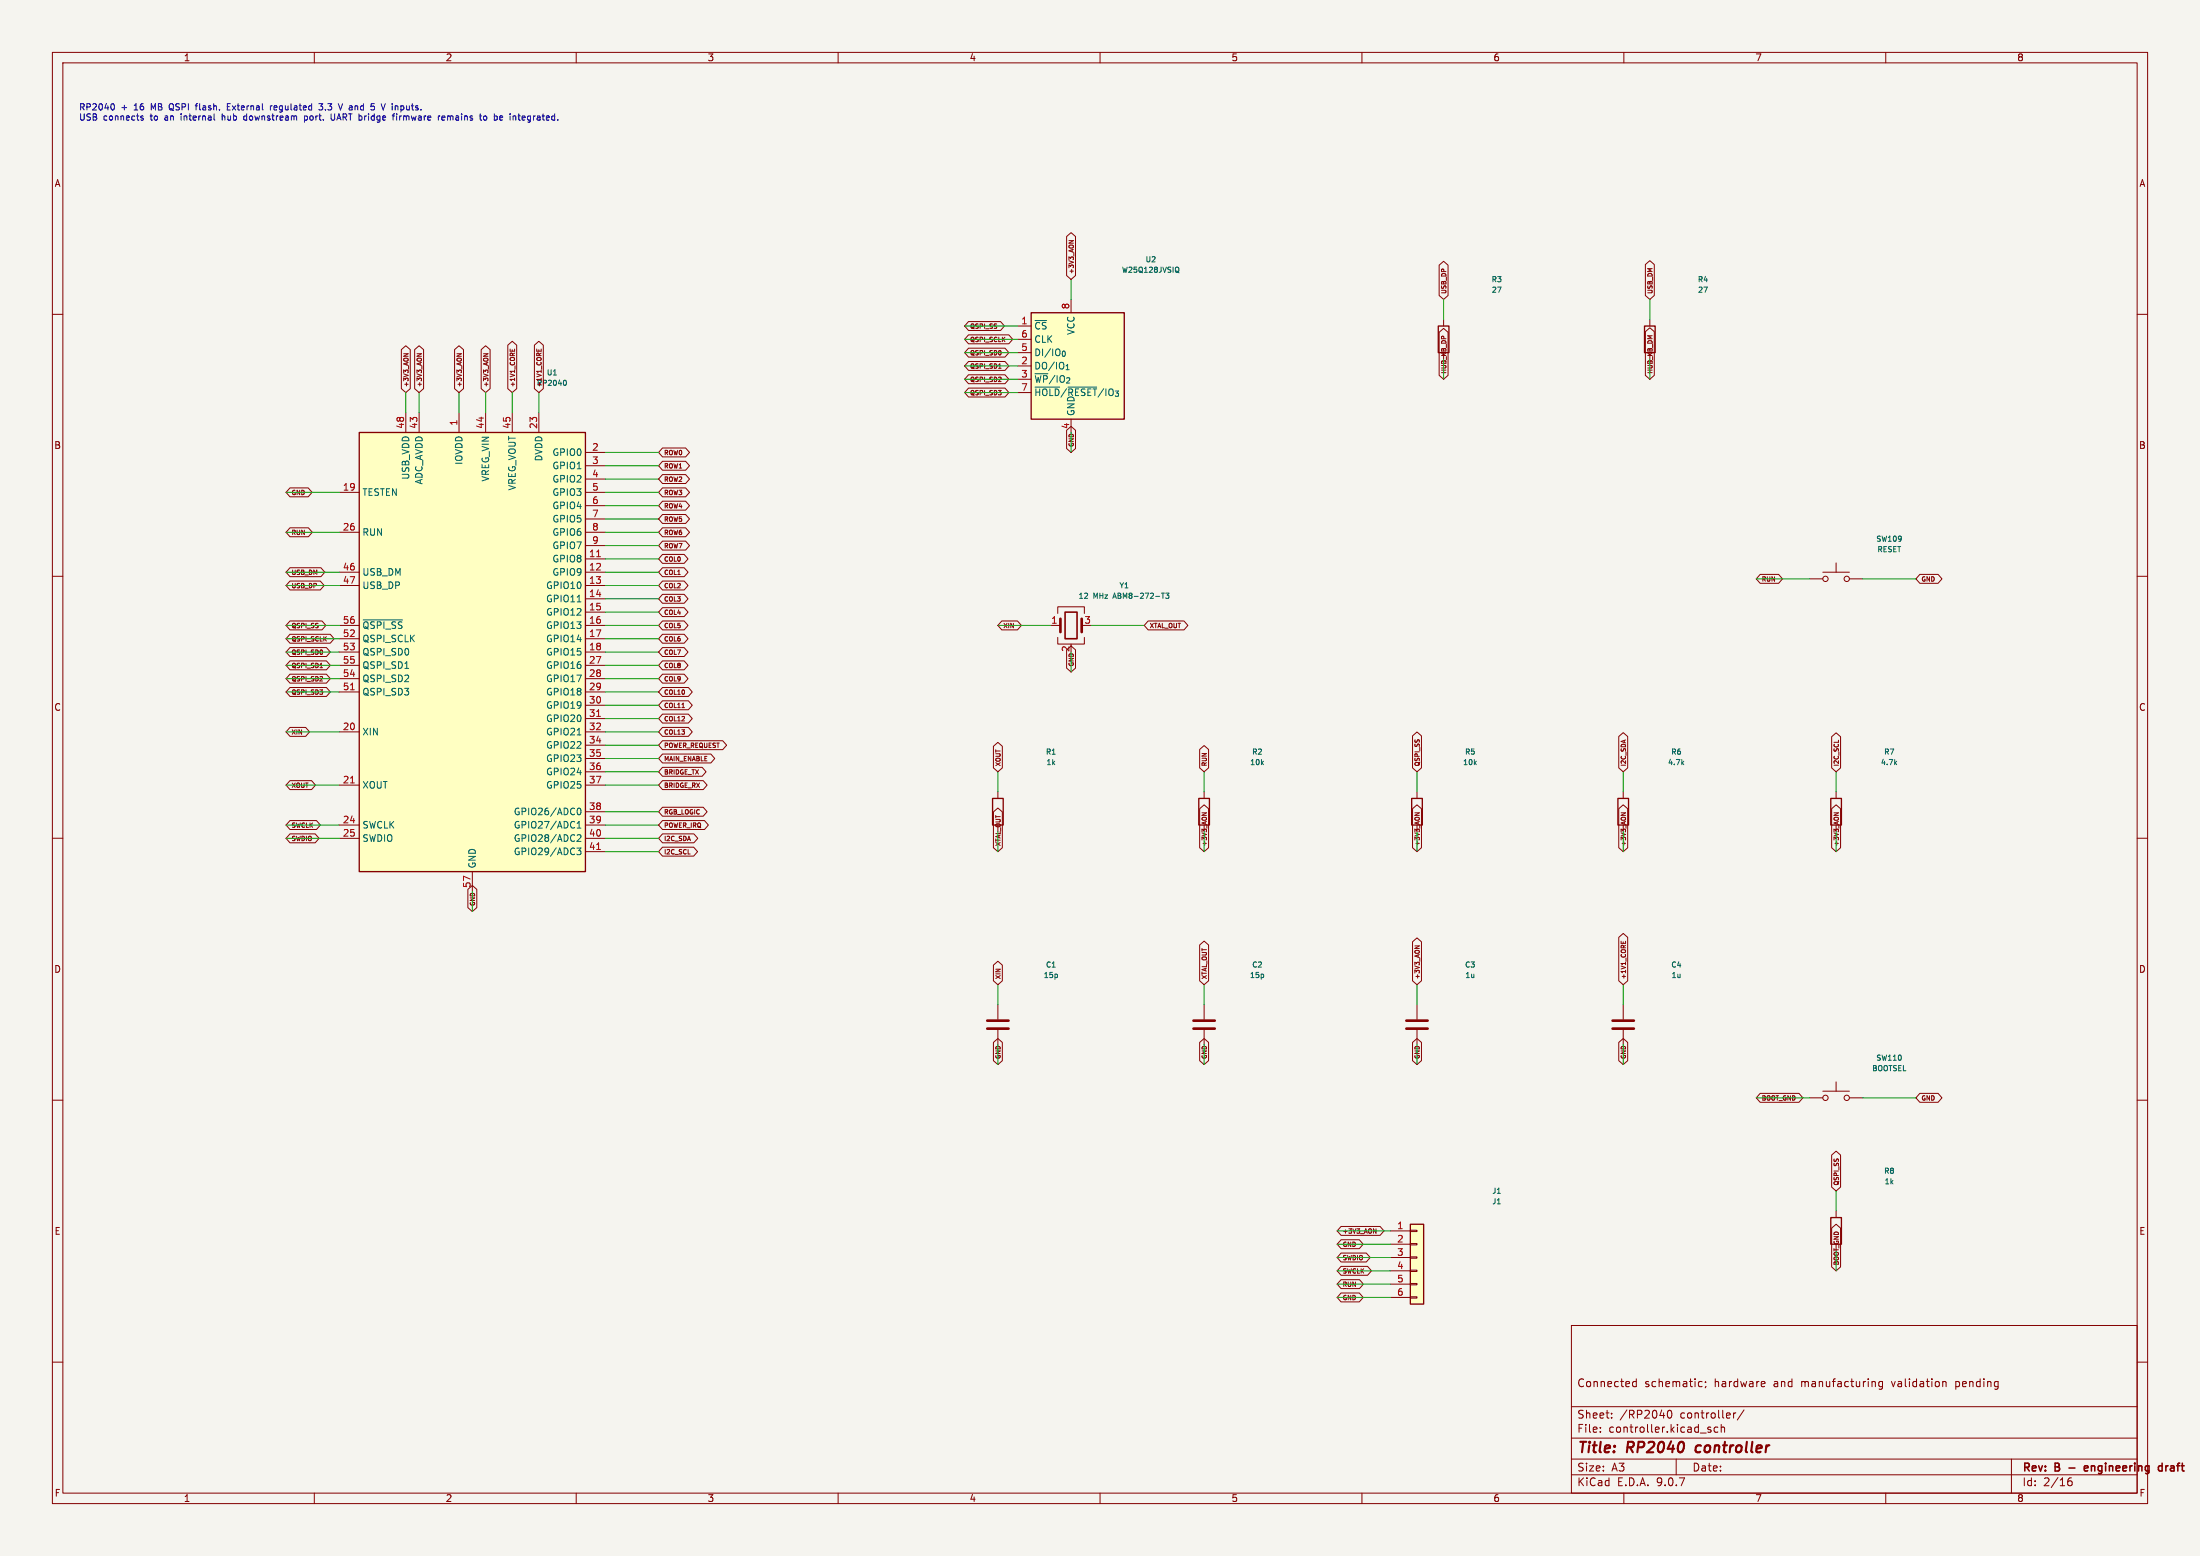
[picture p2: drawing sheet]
<svg xmlns="http://www.w3.org/2000/svg" width="420mm" height="297mm" viewBox="0 0 420 297" stroke-linecap="round" stroke-linejoin="round" font-family="sans-serif">
<path d="M0 0h420v297h-420z" fill="#f5f4ef" stroke="#f5f4ef" stroke-width=".19"/>
<g fill="none" stroke="#840000" stroke-width=".19">
<path d="M10 10h400v277h-400zM12 12h396v273h-396zM60 10v2M110 10v2M160 10v2M210 10v2M260 10v2M310 10v2M360 10v2M10 60h2M408 60h2M10 110h2"/>
<path d="M408 110h2M10 160h2M229.9 151.1v1.3M309.9 151.1v1.3M408 160h2M10 210h2M408 210h2M300 253h108v32h-108zM10 260h2M300 278.5h108M300 274.5h108M300 268.5h108"/>
<path d="M305.5 273.2v.2M305.5 272.5v.1M307.7 270.5v.2M307.7 269.8v.1M311.7 264.4l.2 .3 .5-.1M312.4 263.2v1.5M312.4 263.8l-.5-.1-.2 .3M318.4 269.3l.3-.1a.8 .8 0 0 1 .5 .7 .8 .8 0 0 1-.5 .8l-.3-.2-.1-.4zM320 278.5v3M324.4 264.6h.5M324.4 263.8h.5M325.6 263.8v.1"/>
<path d="M325.7 264.6l-.2 .3M326.1 272.8l.5 .2 .1 .2-.3 .2-.4-.1M326.1 272.5h.5M327.9 272.5l-.4-.1-.3 .3 .2 .6h.5M328.6 272.5l.2-.1 .4 .1v.9M328.6 271.9v1.5M330.9 269.7v1M331.4 269.7l-.3 .1-.2 .2M332.9 269.1l-1.2 1.9M336.4 263.7l.5 .1v.2l-.7 .2M336.9 264.6l-.5 .1M357.9 263.8l.1 .9"/>
<path d="M359.4 263.8l-.5-.1-.2 .3 .1 .6h.6M359.4 263.7v1.2l-.3 .3-.4-.1M370.9 263.8h.5l.1 .9M384 278.5v6.5M408 260h2M60 285v2M110 285v2M160 285v2M210 285v2M260 285v2M300 281.5h108M310 285v2"/>
<path d="M360 285v2M394.7 282.9l.3-.2h.4l.2 .2v.4l-.3 .3-.4-.1-.2-.2M395.4 282.1a.59 .59 0 0 0-.7 .6"/>
</g>
<path d="M398.5 279.9l-.4-.1-.2 .2 .1 .7h.5M412.8 279.9l-.5-.1-.3 .3 .2 .6h.6M412.8 279.3v1.5M398.6 280.1l-.7 .2" fill="none" stroke="#840000" stroke-width=".3"/>
<path d="M323.9 276.1l-.2 .7 .3 .4" fill="none" stroke="#840000" stroke-width=".4"/>
<path d="M228.9 152.4h2v5.1h-2zM308.9 152.4h2v5.1h-2z" fill="none" stroke="#840000" stroke-width=".25"/>
<path d="M321.2 145.6l.2 .4M321.4 145.3l-.3 .4" fill="none" stroke="#006464" stroke-width=".19"/>
<path d="M68.6 82.6h43.2v83.8h-43.2z" fill="#ffffc2"/>
<path d="M68.6 82.6h43.2v83.8h-43.2zM349.5 152.4h2v5.1h-2z" fill="none" stroke="#840000" stroke-width=".25"/>
<g fill="none" stroke="#840000" stroke-width=".19">
<path d="M77.5 78.7v3.9M80 78.7v3.9M87.6 78.7v3.9M92.7 78.7v3.9M97.8 78.7v3.9M102.9 78.7v3.9M64.8 94h3.8M111.8 94h3.8M111.8 86.4h3.8M111.8 88.9h3.8M111.8 91.4h3.8M111.8 96.5h3.8"/>
<path d="M111.8 99.1h3.8M64.8 101.6h3.8M64.8 109.2h3.8M64.8 111.8h3.8M64.8 119.4h3.8M111.8 101.6h3.8M111.8 109.2h3.8M111.8 111.8h3.8M111.8 119.4h3.8M111.8 104.1h3.8M111.8 106.7h3.8M111.8 114.3h3.8"/>
<path d="M111.8 116.8h3.8M200.7 119.4h1.7M201.9 117.1v-1.3h5.1v1.3M345.4 110.5h2.6M348 109.2h5.1M350.5 107.4v1.8M353.1 110.5h2.5M64.8 121.9h3.8M64.8 124.5h3.8M64.8 127h3.8M64.8 129.5h3.8M64.8 132.1h3.8"/>
<path d="M64.8 139.7h3.8M111.8 121.9h3.8M111.8 124.5h3.8M111.8 127h3.8M111.8 129.5h3.8M111.8 132.1h3.8M111.8 139.7h3.8M111.8 134.6h3.8M111.8 137.2h3.8M201.9 121.7v1.2h5.1v-1.2M204.5 122.9v.3M64.8 149.9h3.8"/>
<path d="M64.8 157.5h3.8M111.8 149.9h3.8M111.8 157.5h3.8M111.8 142.2h3.8M111.8 144.8h3.8M111.8 147.3h3.8M111.8 154.9h3.8M350.5 151.1v1.3M64.8 160h3.8M90.2 166.4v3.8M111.8 160h3.8M111.8 162.6h3.8"/>
<path d="M345.4 209.6h2.6M348 208.3h5.1M350.5 206.5v1.8M353.1 209.6h2.5"/>
<circle cx="348.5" cy="110.5" r=".51"/>
<circle cx="352.6" cy="110.5" r=".51"/>
<circle cx="348.5" cy="209.6" r=".51"/>
<circle cx="352.6" cy="209.6" r=".51"/>
</g>
<g fill="none" stroke="#006464" stroke-width=".19">
<path d="M107.8 72.6a.53 .53 0 0 1 .3 .5 .53 .53 0 0 1-.3 .5M69.3 118.3h7.6M110.2 114.9h.7M221.7 113.2h.6M222 113.2v1M222.5 113.2h.7l-.4 .4 .3 .1v.4h-.6M77.3 127.6h.7M110.2 140.3h.7M110.2 159.5l.5-.2 .2 .4-.8 .9h.8M110.2 158.1h.7M110.2 157.2l.3-.4v1.3M110.3 154.4l.2-.2a.68 .68 0 0 1 .4 .7 .68 .68 0 0 1-.4 .6l-.3-.5z"/>
<path d="M361.8 145.6l.3 .4M362.1 145.3l-.4 .4M110.1 161.9h.8l-.4 .5 .3 .1v.5l-.1 .1-.6-.1"/>
</g>
<path d="M113.9 106.3h.7M66.9 131.7h.7M113.9 136.7h.7M66.9 149.4h.7M113.9 162.1h.7" fill="none" stroke="#a90000" stroke-width=".19"/>
<path d="M202.4 118.1v2.6M206.5 118.1v2.6" fill="none" stroke="#840000" stroke-width=".51"/>
<path d="M203.3 116.8h2.3v5.1h-2.3z" fill="none" stroke="#840000" stroke-width=".3"/>
<path d="M196.8 59.7h17.8v20.3h-17.8z" fill="#ffffc2"/>
<path d="M196.8 59.7h17.8v20.3h-17.8zM313.9 62.2h2.1v5.1h-2.1zM269.5 152.4h2v5.1h-2zM349.5 232.4h2v5.1h-2z" fill="none" stroke="#840000" stroke-width=".25"/>
<g fill="none" stroke="#840000" stroke-width=".19">
<path d="M204.5 57.2v2.5M194.3 62.2h2.5M194.3 64.8h2.5M194.3 67.3h2.5M194.3 69.9h2.5M194.3 72.4h2.5M194.3 74.9h2.5M315 61v1.2M204.5 80v2.6M270.5 151.1v1.3M270.5 191.8v2.8M270.5 196.6v2.8"/>
<path d="M309.9 191.8v2.8M309.9 196.6v2.8M350.5 231.1v1.3"/>
</g>
<path d="M224.6 51h.3l.1 .3v.5l-.4 .2M224.8 51.8l.3 .3M197.6 73.9h4.7M203.9 73.9h5.5" fill="none" stroke="#006464" stroke-width=".19"/>
<path d="M268.5 194.8h4M268.5 196.3h4M307.8 194.8h4.1M307.8 196.3h4.1" fill="none" stroke="#840000" stroke-width=".51"/>
<path d="M269.2 233.7h2.6v15.2h-2.6z" fill="#ffffc2"/>
<path d="M274.6 62.2h2v5.1h-2zM189.5 152.4h2v5.1h-2zM269.2 233.7h2.6v15.2h-2.6z" fill="none" stroke="#840000" stroke-width=".25"/>
<g fill="none" stroke="#840000" stroke-width=".19">
<path d="M203.6 45.1l.9-.7 .8 .7v7.5l-.8 .7-.9-.7zM204.1 45.9h.8l-.8 .5M274.7 50.6l.9-.7 .8 .7v5.8l-.8 .8-.9-.8zM314.1 50.5l.9-.7 .8 .7v5.9l-.8 .8-.9-.8zM76.6 66.7l.9-.7 .8 .7v7.5l-.8 .7-.9-.7zM77.1 67.5h.8l-.8 .5M79.2 66.7l.8-.7 .9 .7v7.5l-.9 .7-.8-.7zM79.6 67.5h.9l-.9 .5M86.8 66.7l.8-.7 .9 .7v7.5l-.9 .7-.8-.7zM87.2 67.5h.9l-.9 .5M91.9 66.7l.8-.7 .9 .7v7.5l-.9 .7-.8-.7zM92.3 67.5h.9l-.9 .5"/>
<path d="M96.9 65.9l.9-.8 .8 .8v8.3l-.8 .7-.9-.7zM97.4 66.6v.4M97.8 66.7v.3M98.2 66.6v.4M102 65.9l.9-.8 .8 .8v8.3l-.8 .7-.9-.7zM102.5 66.6v.4M102.9 66.7v.3M103.3 66.6v.4M184.9 71.5h7l.7 .9-.7 .8h-7l-.8-.8zM184.9 63.9h7.7l.7 .9-.7 .8h-7.7l-.8-.8zM184.9 61.4h6.1l.8 .8-.8 .9h-6.1l-.8-.9zM184.9 69h7l.7 .9-.7 .8h-7l-.8-.8z"/>
<path d="M184.9 66.5h7l.7 .8-.7 .9h-7l-.8-.9zM184.9 74.1h7l.7 .8-.7 .9h-7l-.8-.9zM190.6 70.3h.5M274.7 63.4l.9-.7 .8 .7v8.2l-.8 .8-.9-.8zM275.6 61v1.2M314.1 63.3l.9-.7 .8 .7v8.3l-.8 .8-.9-.8zM55.4 93.1h3.4l.8 .9-.8 .8h-3.4l-.8-.8zM126.5 88h4.4l.7 .9-.7 .9h-4.4l-.8-.9zM126.5 85.5h4.4l.7 .9-.7 .8h-4.4l-.8-.8zM126.5 98.2h4.4l.7 .9-.7 .8h-4.4l-.8-.8zM126.5 90.6h4.4l.7 .8-.7 .9h-4.4l-.8-.9zM126.5 95.7h4.4l.7 .8-.7 .9h-4.4l-.8-.9z"/>
<path d="M126.5 93.1h4.4l.7 .9-.7 .8h-4.4l-.8-.8zM203.6 82.1l.9-.7 .8 .7v3.5l-.8 .8-.9-.8zM55.4 110.9h5.7l.8 .9-.8 .8h-5.7l-.8-.8zM55.4 108.4h5.9l.7 .8-.7 .9h-5.9l-.8-.9zM55.4 100.7h3.5l.7 .9-.7 .9h-3.5l-.8-.9zM55.4 118.5h6.1l.7 .9-.7 .8h-6.1l-.8-.8zM126.5 110.9h4.1l.7 .9-.7 .8h-4.1l-.8-.8zM126.5 113.4h4.1l.7 .9-.7 .9h-4.1l-.8-.9zM126.5 118.5h4.1l.7 .9-.7 .8h-4.1l-.8-.8zM126.5 116h4.1l.7 .8-.7 .9h-4.1l-.8-.9zM126.5 108.4h4.1l.7 .8-.7 .9h-4.1l-.8-.9zM126.5 105.8h4.1l.7 .9-.7 .8h-4.1l-.8-.8z"/>
<path d="M126.5 103.3h4.4l.7 .8-.7 .9h-4.4l-.8-.9zM126.5 100.7h4.4l.7 .9-.7 .9h-4.4l-.8-.9zM191.2 118.5h3l.8 .9-.8 .8h-3l-.7-.8zM219.2 118.5h6.8l.8 .9-.8 .8h-6.8l-.8-.8zM336 109.6h3.5l.8 .9-.8 .8h-3.5l-.7-.8zM366.5 109.6h3.5l.7 .9-.7 .8h-3.5l-.7-.8zM55.4 138.8h3l.7 .9-.7 .9h-3l-.8-.9zM55.4 131.2h6.9l.8 .9-.8 .8h-6.9l-.8-.8zM55.4 128.7h6.9l.8 .8-.8 .9h-6.9l-.8-.9zM55.4 121.1h7.6l.8 .8-.8 .9h-7.6l-.8-.9zM55.4 123.6h6.9l.8 .9-.8 .8h-6.9l-.8-.8zM55.4 126.1h6.9l.8 .9-.8 .9h-6.9l-.8-.9z"/>
<path d="M61.1 127.4h.5M126.5 121.1h4.1l.7 .8-.7 .9h-4.1l-.8-.9zM126.5 123.6h4.1l.7 .9-.7 .8h-4.1l-.8-.8zM126.5 126.1h4.1l.7 .9-.7 .9h-4.1l-.8-.9zM126.5 128.7h4.1l.7 .8-.7 .9h-4.1l-.8-.9zM126.5 131.2h4.9l.8 .9-.8 .8h-4.9l-.8-.8zM126.5 138.8h4.9l.8 .9-.8 .9h-4.9l-.8-.9zM126.5 136.3h4.9l.8 .9-.8 .8h-4.9l-.8-.8zM126.5 133.8h4.9l.8 .8-.8 .9h-4.9l-.8-.9zM130.2 135.1h.5M203.6 124l.9-.7 .8 .7v3.5l-.8 .8-.9-.8zM55.4 159.2h4.8l.7 .8-.7 .9h-4.8l-.8-.9z"/>
<path d="M55.4 156.6h5l.8 .9-.8 .8h-5l-.8-.8zM55.4 149h4.1l.7 .9-.7 .8h-4.1l-.8-.8zM126.5 159.2h6l.7 .8-.7 .9h-6l-.8-.9zM126.5 146.5h7.5l.8 .8-.8 .9h-7.5l-.8-.9zM126.5 156.6h8l.7 .9-.7 .8h-8l-.8-.8zM126.5 154.1h7.7l.8 .8-.8 .9h-7.7l-.8-.9zM126.5 149h7.7l.8 .9-.8 .8h-7.7l-.8-.8zM126.5 143.9h9.2l.7 .9-.7 .8h-9.2l-.8-.8zM126.5 141.4h11.5l.7 .8-.7 .9h-11.5l-.8-.9zM189.6 155l.9-.8 .9 .8v6.8l-.9 .8-.9-.8zM189.6 142.4l.9-.7 .9 .7v4.2l-.9 .7-.9-.7zM190.5 151.1v1.3"/>
<path d="M229 154.4l.9-.8 .8 .8v7.4l-.8 .8-.9-.8zM229 143.1l.9-.8 .8 .8v3.5l-.8 .7-.9-.7zM229.5 155.1h.8l-.8 .5M269.7 154.4l.8-.8 .9 .8v7.4l-.9 .8-.8-.8zM269.7 140.5l.8-.8 .9 .8v6.1l-.9 .7-.8-.7zM270.1 155.1h.9l-.9 .5M309 154.4l.9-.8 .8 .8v7.4l-.8 .8-.9-.8zM309 140.6l.9-.8 .8 .8v6l-.8 .7-.9-.7zM309.5 155.1h.8l-.8 .5M349.7 154.4l.8-.8 .9 .8v7.4l-.9 .8-.8-.8zM349.7 140.6l.8-.7 .9 .7v6l-.9 .7-.8-.7zM350.1 155.1h.9l-.9 .5"/>
<path d="M89.3 169.8l.9-.8 .8 .8v3.4l-.8 .8-.9-.8zM126.5 161.7h5.9l.8 .9-.8 .8h-5.9l-.8-.8zM269.7 179.8l.8-.8 .9 .8v7.4l-.9 .8-.8-.8zM309 178.9l.9-.7 .8 .7v8.3l-.8 .8-.9-.8zM309.5 179.7v.4M309.9 179.8v.3M310.3 179.7v.4M189.6 184.2l.9-.7 .9 .7v3l-.9 .8-.9-.8zM189.6 199l.9-.8 .9 .8v3.5l-.9 .7-.9-.7zM190.5 191.8v2.8M190.5 196.6v2.8M229 180.4l.9-.8 .8 .8v6.8l-.8 .8-.9-.8z"/>
<path d="M229 199l.9-.8 .8 .8v3.5l-.8 .7-.9-.7zM229.9 191.8v2.8M229.9 196.6v2.8M269.7 199l.8-.8 .9 .8v3.5l-.9 .7-.8-.7zM270.1 180.5h.9l-.9 .5M309 199l.9-.8 .8 .8v3.5l-.8 .7-.9-.7zM336 208.7h7.4l.8 .9-.8 .8h-7.4l-.7-.8zM366.5 208.7h3.5l.7 .9-.7 .8h-3.5l-.7-.8zM256 239.2h4.8l.8 .8-.8 .9h-4.8l-.7-.9zM256 236.6h3.5l.7 .9-.7 .8h-3.5l-.7-.8zM256 234.1h7.5l.7 .8-.7 .9h-7.5l-.7-.9zM262.2 234.5l.5 .9v-.9"/>
<path d="M265.4 234.9h3.8M265.4 237.5h3.8M269.2 234.8h1.3v.3h-1.3zM269.2 237.4h1.3v.2h-1.3zM269.2 239.9h1.3v.3h-1.3zM349.7 234.4l.8-.7 .9 .7v7.4l-.9 .8-.8-.8zM349.7 220.5l.8-.8 .9 .8v6.1l-.9 .7-.8-.7zM256 241.7h5.1l.7 .9-.7 .8h-5.1l-.7-.8zM256 246.8h3.5l.7 .8-.7 .9h-3.5l-.7-.9zM256 244.3h3.5l.8 .8-.8 .9h-3.5l-.7-.9zM265.4 240h3.8M265.4 242.6h3.8"/>
<path d="M265.4 245.1h3.8M265.4 247.6h3.8M269.2 242.4h1.3v.3h-1.3zM269.2 245h1.3v.2h-1.3zM269.2 247.5h1.3v.3h-1.3z"/>
</g>
<path d="M188.5 194.8h4M188.5 196.3h4M227.8 194.8h4.1M227.8 196.3h4.1" fill="none" stroke="#840000" stroke-width=".51"/>
<g fill="none" stroke="#009600" stroke-width=".19">
<path d="M204.5 53.3v3.9M275.6 57.2v3.8M315 57.2v3.8M77.5 74.9v3.8M80 74.9v3.8M87.6 74.9v3.8M92.7 74.9v3.8M97.8 74.9v3.8M102.9 74.9v3.8M184.1 72.4h10.2M184.1 74.9h10.2M184.1 67.3h10.2"/>
<path d="M184.1 62.2h10.2M184.1 64.8h10.2M184.1 69.9h10.2M275.6 68.6v3.8M315 68.6v3.8M54.6 94h10.2M115.6 96.5h10.1M115.6 86.4h10.1M115.6 88.9h10.1M115.6 91.4h10.1M115.6 94h10.1M115.6 99.1h10.1"/>
<path d="M204.5 82.6v3.8M54.6 101.6h10.2M54.6 109.2h10.2M54.6 111.8h10.2M54.6 119.4h10.2M115.6 101.6h10.1M115.6 104.1h10.1M115.6 106.7h10.1M115.6 109.2h10.1M115.6 111.8h10.1M115.6 114.3h10.1M115.6 119.4h10.1"/>
<path d="M115.6 116.8h10.1M190.5 119.4h10.2M208.3 119.4h10.1M335.3 110.5h10.1M355.6 110.5h10.2M54.6 139.7h10.2M54.6 121.9h10.2M54.6 124.5h10.2M54.6 127h10.2M54.6 129.5h10.2M54.6 132.1h10.2M115.6 139.7h10.1"/>
<path d="M115.6 121.9h10.1M115.6 124.5h10.1M115.6 127h10.1M115.6 129.5h10.1M115.6 132.1h10.1M115.6 134.6h10.1M115.6 137.2h10.1M204.5 124.5v3.8M54.6 149.9h10.2M54.6 157.5h10.2M115.6 149.9h10.1M115.6 157.5h10.1"/>
<path d="M115.6 154.9h10.1M115.6 142.2h10.1M115.6 144.8h10.1M115.6 147.3h10.1M190.5 147.3v3.8M190.5 158.8v3.8M229.9 147.3v3.8M229.9 158.8v3.8M270.5 147.3v3.8M270.5 158.8v3.8M309.9 147.3v3.8M309.9 158.8v3.8"/>
<path d="M350.5 147.3v3.8M350.5 158.8v3.8M54.6 160h10.2M90.2 170.2v3.8M115.6 160h10.1M115.6 162.6h10.1M190.5 188v3.8M190.5 199.4v3.8M229.9 188v3.8M229.9 199.4v3.8M270.5 188v3.8M270.5 199.4v3.8"/>
<path d="M309.9 188v3.8M309.9 199.4v3.8M335.3 209.6h10.1M355.6 209.6h10.2M255.3 237.5h10.1M255.3 234.9h10.1M350.5 227.3v3.8M350.5 238.8v3.8M255.3 240h10.1M255.3 247.6h10.1M255.3 242.6h10.1M255.3 245.1h10.1"/>
</g>
<g fill="none" stroke="#0000c2" stroke-width=".19">
<path d="M21.6 19.8a.75 .75 0 0 1 0 1.2M32.4 20v.8M37.6 19.8l-.2 .2v1M44 19.8h-.6v1.2h.6M60.9 19.8h.7l-.4 .5 .4 .1v.5l-.2 .1-.5-.1M65.4 19.8l-.4 1.2M26.9 22.5l.4 .1 .1 .2-.2 .1h-.3M26.9 22.2h.4M34.6 22.1v.8M37.3 20.2h.4M40.9 22.9h.1M42.4 21.7v1.2"/>
<path d="M42.8 22.1l-.4 .1M43.4 20.4h.4M47 22.1l-.4 .1-.1 .2 .1 .4 .4 .1M51.6 20.2v.8M52 20.2l-.4 .2M58.1 22.1v1.2M58.6 22.2v.6l-.5 .1M63.2 21.7v1l.2 .2h.4l.1-.2v-1M75.7 22.1v.8M84 22.1l-.3 .1M84.4 22.5l.5-.1v-.2l-.4-.1-.1 .2v.6h.5M92.4 22.2l.3-.1 .2 .3v.3l-.2 .2-.4-.2z"/>
<path d="M95.8 22.1l.2 .3-.6 .1M95.9 22.9h-.1M98.9 22.1h.4M99.1 22.9h.2"/>
</g>
<g font-size="2.8" fill="#840000">
<text x="301" y="277.9">Title:</text>
<text x="310.6" y="277.9">RP2040</text>
<text x="324.6" y="277.9">controller</text>
</g>
<g font-size="2.1" fill="#840000">
<text x="301" y="265">Connected</text>
<text x="313.9" y="265">schematic;</text>
<text x="327.3" y="265">hardware</text>
<text x="338.7" y="265">and</text>
<text x="344.1" y="265">manufacturing</text>
<text x="361.6" y="265">validation</text>
<text x="373.9" y="265">pending</text>
<text x="301" y="273.7">File:</text>
<text x="301" y="271">Sheet:</text>
<text x="307.1" y="273.7">controller.kicad_sch</text>
<text x="309.2" y="271">/RP2040</text>
<text x="320.8" y="271">controller/</text>
<text x="301" y="281.1">Size:</text>
<text x="307.6" y="281.1">A3</text>
<text x="323" y="281.1">Date:</text>
<text x="386" y="281.3">Rev:</text>
<text x="392.4" y="281.3">B</text>
<text x="395.6" y="281.3">-</text>
<text x="399.2" y="281.3">engineering</text>
<text x="414" y="281.3">draft</text>
<text x="301" y="283.9">KiCad</text>
<text x="308.7" y="283.9">E.D.A.</text>
<text x="316.3" y="283.9">9.0.7</text>
<text x="386" y="283.9">Id:</text>
<text x="390.1" y="283.9">2/16</text>
</g>
<g font-size="1.8" fill="#840000">
<text x="35" y="11.9">1</text>
<text x="85" y="11.9">2</text>
<text x="135" y="11.9">3</text>
<text x="185" y="11.9">4</text>
<text x="235" y="11.9">5</text>
<text x="285" y="11.9">6</text>
<text x="335" y="11.9">7</text>
<text x="385" y="11.9">8</text>
<text x="10.3" y="35.9">A</text>
<text x="408.3" y="35.9">A</text>
<text x="10.3" y="85.9">B</text>
<text x="408.2" y="85.9">B</text>
<text x="204.2" y="124.5" transform="rotate(-90 204.2 124.5)">2</text>
<text x="10.3" y="135.9">C</text>
<text x="408.2" y="135.9">C</text>
<text x="10.3" y="185.9">D</text>
<text x="408.2" y="185.9">D</text>
<text x="10.3" y="235.9">E</text>
<text x="408.3" y="235.9">E</text>
<text x="10.3" y="285.9">F</text>
<text x="35" y="286.9">1</text>
<text x="85" y="286.9">2</text>
<text x="135" y="286.9">3</text>
<text x="185" y="286.9">4</text>
<text x="235" y="286.9">5</text>
<text x="285" y="286.9">6</text>
<text x="335" y="286.9">7</text>
<text x="385" y="286.9">8</text>
<text x="408.3" y="285.9">F</text>
</g>
<g font-size="1.8" fill="#a90000">
<text x="204.2" y="59.1" transform="rotate(-90 204.2 59.1)">8</text>
<text x="194.9" y="62">1</text>
<text x="194.9" y="64.5">6</text>
<text x="194.9" y="67.1">5</text>
<text x="194.9" y="69.6">2</text>
<text x="194.9" y="72.1">3</text>
<text x="194.9" y="74.7">7</text>
<text x="77.2" y="82" transform="rotate(-90 77.2 82)">48</text>
<text x="79.8" y="82" transform="rotate(-90 79.8 82)">43</text>
<text x="87.4" y="81.4" transform="rotate(-90 87.4 81.4)">1</text>
<text x="92.5" y="82" transform="rotate(-90 92.5 82)">44</text>
<text x="97.5" y="82" transform="rotate(-90 97.5 82)">45</text>
<text x="102.6" y="82" transform="rotate(-90 102.6 82)">23</text>
<text x="204.2" y="82" transform="rotate(-90 204.2 82)">4</text>
<text x="113" y="86.1">2</text>
<text x="113" y="88.6">3</text>
<text x="65.4" y="93.7">19</text>
<text x="113" y="91.2">4</text>
<text x="113" y="93.7">5</text>
<text x="65.4" y="101.3">26</text>
<text x="113" y="96.3">6</text>
<text x="113" y="98.8">7</text>
<text x="113" y="101.3">8</text>
<text x="112.4" y="106.4">11</text>
<text x="113" y="103.9">9</text>
<text x="65.4" y="109">46</text>
<text x="65.4" y="111.5">47</text>
<text x="112.4" y="109">12</text>
<text x="112.4" y="111.5">13</text>
<text x="65.4" y="119.1">56</text>
<text x="112.4" y="114">14</text>
<text x="112.4" y="116.6">15</text>
<text x="112.4" y="119.1">16</text>
<text x="200.6" y="119.1">1</text>
<text x="206.9" y="119.1">3</text>
<text x="65.4" y="121.7">52</text>
<text x="65.4" y="124.2">53</text>
<text x="112.4" y="121.7">17</text>
<text x="112.4" y="124.2">18</text>
<text x="65.4" y="126.7">55</text>
<text x="65.4" y="129.3">54</text>
<text x="65.4" y="131.8">51</text>
<text x="112.4" y="126.7">27</text>
<text x="112.4" y="129.3">28</text>
<text x="112.4" y="131.8">29</text>
<text x="112.4" y="134.4">30</text>
<text x="112.4" y="136.9">31</text>
<text x="65.4" y="139.4">20</text>
<text x="112.4" y="139.4">32</text>
<text x="112.4" y="142">34</text>
<text x="65.4" y="149.6">21</text>
<text x="112.4" y="144.5">35</text>
<text x="112.4" y="147.1">36</text>
<text x="112.4" y="149.6">37</text>
<text x="112.4" y="154.7">38</text>
<text x="65.4" y="157.2">24</text>
<text x="65.4" y="159.8">25</text>
<text x="112.4" y="157.2">39</text>
<text x="112.4" y="159.8">40</text>
<text x="112.4" y="162.3">41</text>
<text x="89.9" y="169.6" transform="rotate(-90 89.9 169.6)">57</text>
<text x="266.6" y="234.7">1</text>
<text x="266.6" y="237.2">2</text>
<text x="266.6" y="239.8">3</text>
<text x="266.6" y="242.3">4</text>
<text x="266.6" y="244.9">5</text>
<text x="266.6" y="247.4">6</text>
</g>
<g font-size="1.8" fill="#006464">
<text x="197.4" y="63.1">~{CS}</text>
<text x="197.4" y="65.6">CLK</text>
<text x="205.3" y="64" transform="rotate(-90 205.3 64)">VCC</text>
<text x="197.4" y="68.2">DI/IO_{0}</text>
<text x="197.4" y="70.7">DO/IO_{1}</text>
<text x="197.4" y="73.3">~{WP}/IO_{2}</text>
<text x="197.4" y="75.8">~{HOLD}/~{RESET}/IO_{3}</text>
<text x="205.3" y="79.5" transform="rotate(-90 205.3 79.5)">GND</text>
<text x="88.5" y="88.8" transform="rotate(-90 88.5 88.8)">IOVDD</text>
<text x="103.7" y="88.2" transform="rotate(-90 103.7 88.2)">DVDD</text>
<text x="105.4" y="87.2">GPIO0</text>
<text x="105.4" y="89.8">GPIO1</text>
<text x="69.1" y="94.8">TESTEN</text>
<text x="78.3" y="91.7" transform="rotate(-90 78.3 91.7)">USB_VDD</text>
<text x="80.9" y="92.6" transform="rotate(-90 80.9 92.6)">ADC_AVDD</text>
<text x="93.6" y="92" transform="rotate(-90 93.6 92)">VREG_VIN</text>
<text x="98.7" y="93.7" transform="rotate(-90 98.7 93.7)">VREG_VOUT</text>
<text x="105.4" y="92.3">GPIO2</text>
<text x="105.4" y="94.8">GPIO3</text>
<text x="105.4" y="97.4">GPIO4</text>
<text x="105.4" y="99.9">GPIO5</text>
<text x="69.1" y="102.5">RUN</text>
<text x="105.4" y="102.5">GPIO6</text>
<text x="105.4" y="105">GPIO7</text>
<text x="105.4" y="107.5">GPIO8</text>
<text x="69.1" y="110.1">USB_DM</text>
<text x="69.1" y="112.6">USB_DP</text>
<text x="104.2" y="112.6">GPIO10</text>
<text x="105.4" y="110.1">GPIO9</text>
<text x="104.2" y="115.2">GPIO11</text>
<text x="104.2" y="117.7">GPIO12</text>
<text x="69.1" y="120.2">~{QSPI_SS}</text>
<text x="69.1" y="122.8">QSPI_SCLK</text>
<text x="69.1" y="125.3">QSPI_SD0</text>
<text x="104.2" y="120.2">GPIO13</text>
<text x="104.2" y="122.8">GPIO14</text>
<text x="104.2" y="125.3">GPIO15</text>
<text x="69.1" y="127.9">QSPI_SD1</text>
<text x="69.1" y="130.4">QSPI_SD2</text>
<text x="104.2" y="127.9">GPIO16</text>
<text x="104.2" y="130.4">GPIO17</text>
<text x="69.1" y="132.9">QSPI_SD3</text>
<text x="104.2" y="132.9">GPIO18</text>
<text x="104.2" y="135.5">GPIO19</text>
<text x="69.1" y="140.6">XIN</text>
<text x="104.2" y="138">GPIO20</text>
<text x="104.2" y="140.6">GPIO21</text>
<text x="104.2" y="143.1">GPIO22</text>
<text x="104.2" y="145.6">GPIO23</text>
<text x="104.2" y="148.2">GPIO24</text>
<text x="69.1" y="150.7">XOUT</text>
<text x="98" y="155.8">GPIO26/ADC0</text>
<text x="104.2" y="150.7">GPIO25</text>
<text x="69.1" y="158.3">SWCLK</text>
<text x="69.1" y="160.9">SWDIO</text>
<text x="98" y="158.3">GPIO27/ADC1</text>
<text x="98" y="160.9">GPIO28/ADC2</text>
<text x="91" y="165.9" transform="rotate(-90 91 165.9)">GND</text>
<text x="98" y="163.4">GPIO29/ADC3</text>
</g>
<g font-size="1.7" fill="#0000c2">
<text x="15" y="21.4">RP2040</text>
<text x="15" y="23.3">USB</text>
<text x="19.7" y="23.3">connects</text>
<text x="23.1" y="21.4">+</text>
<text x="25.7" y="21.4">16</text>
<text x="28.9" y="23.3">to</text>
<text x="29.1" y="21.4">MB</text>
<text x="31.8" y="23.3">an</text>
<text x="32.8" y="21.4">QSPI</text>
<text x="35.1" y="23.3">internal</text>
<text x="38.1" y="21.4">flash.</text>
<text x="43.1" y="23.3">hub</text>
<text x="44.3" y="21.4">External</text>
<text x="47.5" y="23.3">downstream</text>
<text x="52.7" y="21.4">regulated</text>
<text x="59.3" y="23.3">port.</text>
<text x="62.3" y="21.4">3.3</text>
<text x="64.6" y="23.3">UART bridge</text>
<text x="66.3" y="21.4">V and</text>
<text x="72.9" y="21.4">5</text>
<text x="75.1" y="21.4">V inputs.</text>
<text x="76.8" y="23.3">firmware</text>
<text x="85.7" y="23.3">remains</text>
<text x="93.9" y="23.3">to</text>
<text x="96.8" y="23.3">be</text>
<text x="100" y="23.3">integrated.</text>
</g>
<g font-size="1.4" fill="#006464">
<text x="214.1" y="52.3">W25Q128JVSIQ</text>
<text x="218.6" y="50.3">U2</text>
<text x="284.6" y="54.1">R3</text>
<text x="284.7" y="56.1">27</text>
<text x="324" y="54.1">R4</text>
<text x="324" y="56.1">27</text>
<text x="104.3" y="71.8">U1</text>
<text x="358.1" y="103.6">SW109</text>
<text x="358.3" y="105.6">RESET</text>
<text x="213.6" y="112.5">Y1</text>
<text x="205.8" y="114.5">12</text>
<text x="208.7" y="114.5">MHz</text>
<text x="212.7" y="114.5">ABM8-272-T3</text>
<text x="199.6" y="144.2">R1</text>
<text x="199.7" y="146.2">1k</text>
<text x="238.5" y="146.2">10k</text>
<text x="238.9" y="144.2">R2</text>
<text x="279.2" y="146.2">10k</text>
<text x="279.6" y="144.2">R5</text>
<text x="318.3" y="146.2">4.7k</text>
<text x="318.9" y="144.2">R6</text>
<text x="359" y="146.2">4.7k</text>
<text x="359.6" y="144.2">R7</text>
<text x="199.6" y="184.9">C1</text>
<text x="238.9" y="184.9">C2</text>
<text x="279.6" y="184.9">C3</text>
<text x="318.9" y="184.9">C4</text>
<text x="199.1" y="186.9">15p</text>
<text x="238.5" y="186.9">15p</text>
<text x="279.6" y="186.9">1u</text>
<text x="319" y="186.9">1u</text>
<text x="358.1" y="202.7">SW110</text>
<text x="357.3" y="204.7">BOOTSEL</text>
<text x="359.6" y="224.2">R8</text>
<text x="359.7" y="226.2">1k</text>
<text x="284.8" y="228.1">J1</text>
<text x="284.8" y="230.1">J1</text>
</g>
<text font-size="1.4" fill="#840000" x="102.4" y="73.8">RP2040</text>
<g font-size="1.2" fill="#840000">
<text x="205.2" y="52.4" transform="rotate(-90 205.2 52.4)">+3V3_AON</text>
<text x="276.3" y="56.2" transform="rotate(-90 276.3 56.2)">USB_DP</text>
<text x="315.7" y="56.2" transform="rotate(-90 315.7 56.2)">USB_DM</text>
<text x="185.1" y="65.5">QSPI_SCLK</text>
<text x="185.1" y="62.9">QSPI_SS</text>
<text x="185.1" y="70.6">QSPI_SD1</text>
<text x="185.1" y="68">QSPI_SD0</text>
<text x="276.3" y="71.4" transform="rotate(-90 276.3 71.4)">HUB_KB_DP</text>
<text x="315.7" y="71.4" transform="rotate(-90 315.7 71.4)">HUB_KB_DM</text>
<text x="78.2" y="74" transform="rotate(-90 78.2 74)">+3V3_AON</text>
<text x="80.7" y="74" transform="rotate(-90 80.7 74)">+3V3_AON</text>
<text x="88.3" y="74" transform="rotate(-90 88.3 74)">+3V3_AON</text>
<text x="93.4" y="74" transform="rotate(-90 93.4 74)">+3V3_AON</text>
<text x="98.5" y="74" transform="rotate(-90 98.5 74)">+1V1_CORE</text>
<text x="103.6" y="74" transform="rotate(-90 103.6 74)">+1V1_CORE</text>
<text x="185.1" y="73.1">QSPI_SD2</text>
<text x="185.1" y="75.6">QSPI_SD3</text>
<text x="126.7" y="89.6">ROW1</text>
<text x="126.7" y="87.1">ROW0</text>
<text x="205.2" y="85.4" transform="rotate(-90 205.2 85.4)">GND</text>
<text x="55.6" y="94.7">GND</text>
<text x="126.7" y="92.2">ROW2</text>
<text x="126.7" y="94.7">ROW3</text>
<text x="126.7" y="99.8">ROW5</text>
<text x="126.7" y="97.2">ROW4</text>
<text x="55.6" y="102.3">RUN</text>
<text x="126.7" y="107.4">COL0</text>
<text x="126.7" y="104.9">ROW7</text>
<text x="126.7" y="102.3">ROW6</text>
<text x="55.6" y="112.5">USB_DP</text>
<text x="55.6" y="109.9">USB_DM</text>
<text x="126.7" y="112.5">COL2</text>
<text x="126.7" y="109.9">COL1</text>
<text x="336.2" y="111.2">RUN</text>
<text x="366.7" y="111.2">GND</text>
<text x="126.7" y="115">COL3</text>
<text x="126.7" y="117.6">COL4</text>
<text x="55.6" y="122.6">QSPI_SCLK</text>
<text x="55.6" y="120.1">QSPI_SS</text>
<text x="55.6" y="125.2">QSPI_SD0</text>
<text x="126.7" y="120.1">COL5</text>
<text x="126.7" y="122.6">COL6</text>
<text x="126.7" y="125.2">COL7</text>
<text x="191.5" y="120.1">XIN</text>
<text x="219.4" y="120.1">XTAL_OUT</text>
<text x="55.6" y="130.3">QSPI_SD2</text>
<text x="55.6" y="127.7">QSPI_SD1</text>
<text x="126.7" y="127.7">COL8</text>
<text x="126.7" y="130.3">COL9</text>
<text x="205.2" y="127.3" transform="rotate(-90 205.2 127.3)">GND</text>
<text x="55.6" y="132.8">QSPI_SD3</text>
<text x="126.7" y="132.8">COL10</text>
<text x="126.7" y="137.9">COL12</text>
<text x="126.7" y="135.3">COL11</text>
<text x="55.6" y="140.4">XIN</text>
<text x="126.7" y="143">POWER_REQUEST</text>
<text x="126.7" y="140.4">COL13</text>
<text x="126.7" y="148">BRIDGE_TX</text>
<text x="126.7" y="145.5">MAIN_ENABLE</text>
<text x="191.2" y="146.4" transform="rotate(-90 191.2 146.4)">XOUT</text>
<text x="230.6" y="146.4" transform="rotate(-90 230.6 146.4)">RUN</text>
<text x="271.2" y="146.4" transform="rotate(-90 271.2 146.4)">QSPI_SS</text>
<text x="310.6" y="146.4" transform="rotate(-90 310.6 146.4)">I2C_SDA</text>
<text x="351.2" y="146.4" transform="rotate(-90 351.2 146.4)">I2C_SCL</text>
<text x="55.6" y="150.6">XOUT</text>
<text x="126.7" y="155.7">RGB_LOGIC</text>
<text x="126.7" y="150.6">BRIDGE_RX</text>
<text x="55.6" y="160.7">SWDIO</text>
<text x="55.6" y="158.2">SWCLK</text>
<text x="126.7" y="160.7">I2C_SDA</text>
<text x="126.7" y="158.2">POWER_IRQ</text>
<text x="191.2" y="161.6" transform="rotate(-90 191.2 161.6)">XTAL_OUT</text>
<text x="230.6" y="161.6" transform="rotate(-90 230.6 161.6)">+3V3_AON</text>
<text x="271.2" y="161.6" transform="rotate(-90 271.2 161.6)">+3V3_AON</text>
<text x="310.6" y="161.6" transform="rotate(-90 310.6 161.6)">+3V3_AON</text>
<text x="351.2" y="161.6" transform="rotate(-90 351.2 161.6)">+3V3_AON</text>
<text x="126.7" y="163.3">I2C_SCL</text>
<text x="90.9" y="173" transform="rotate(-90 90.9 173)">GND</text>
<text x="191.2" y="187" transform="rotate(-90 191.2 187)">XIN</text>
<text x="230.6" y="187" transform="rotate(-90 230.6 187)">XTAL_OUT</text>
<text x="271.2" y="187" transform="rotate(-90 271.2 187)">+3V3_AON</text>
<text x="310.6" y="187" transform="rotate(-90 310.6 187)">+1V1_CORE</text>
<text x="191.2" y="202.2" transform="rotate(-90 191.2 202.2)">GND</text>
<text x="230.6" y="202.2" transform="rotate(-90 230.6 202.2)">GND</text>
<text x="271.2" y="202.2" transform="rotate(-90 271.2 202.2)">GND</text>
<text x="310.6" y="202.2" transform="rotate(-90 310.6 202.2)">GND</text>
<text x="336.2" y="210.3">BOOT_GND</text>
<text x="366.7" y="210.3">GND</text>
<text x="351.2" y="226.4" transform="rotate(-90 351.2 226.4)">QSPI_SS</text>
<text x="256.2" y="238.2">GND</text>
<text x="256.2" y="235.7">+3V3_AON</text>
<text x="256.2" y="243.3">SWCLK</text>
<text x="256.2" y="240.7">SWDIO</text>
<text x="256.2" y="245.8">RUN</text>
<text x="351.2" y="241.6" transform="rotate(-90 351.2 241.6)">BOOT_GND</text>
<text x="256.2" y="248.4">GND</text>
</g>
</svg>
